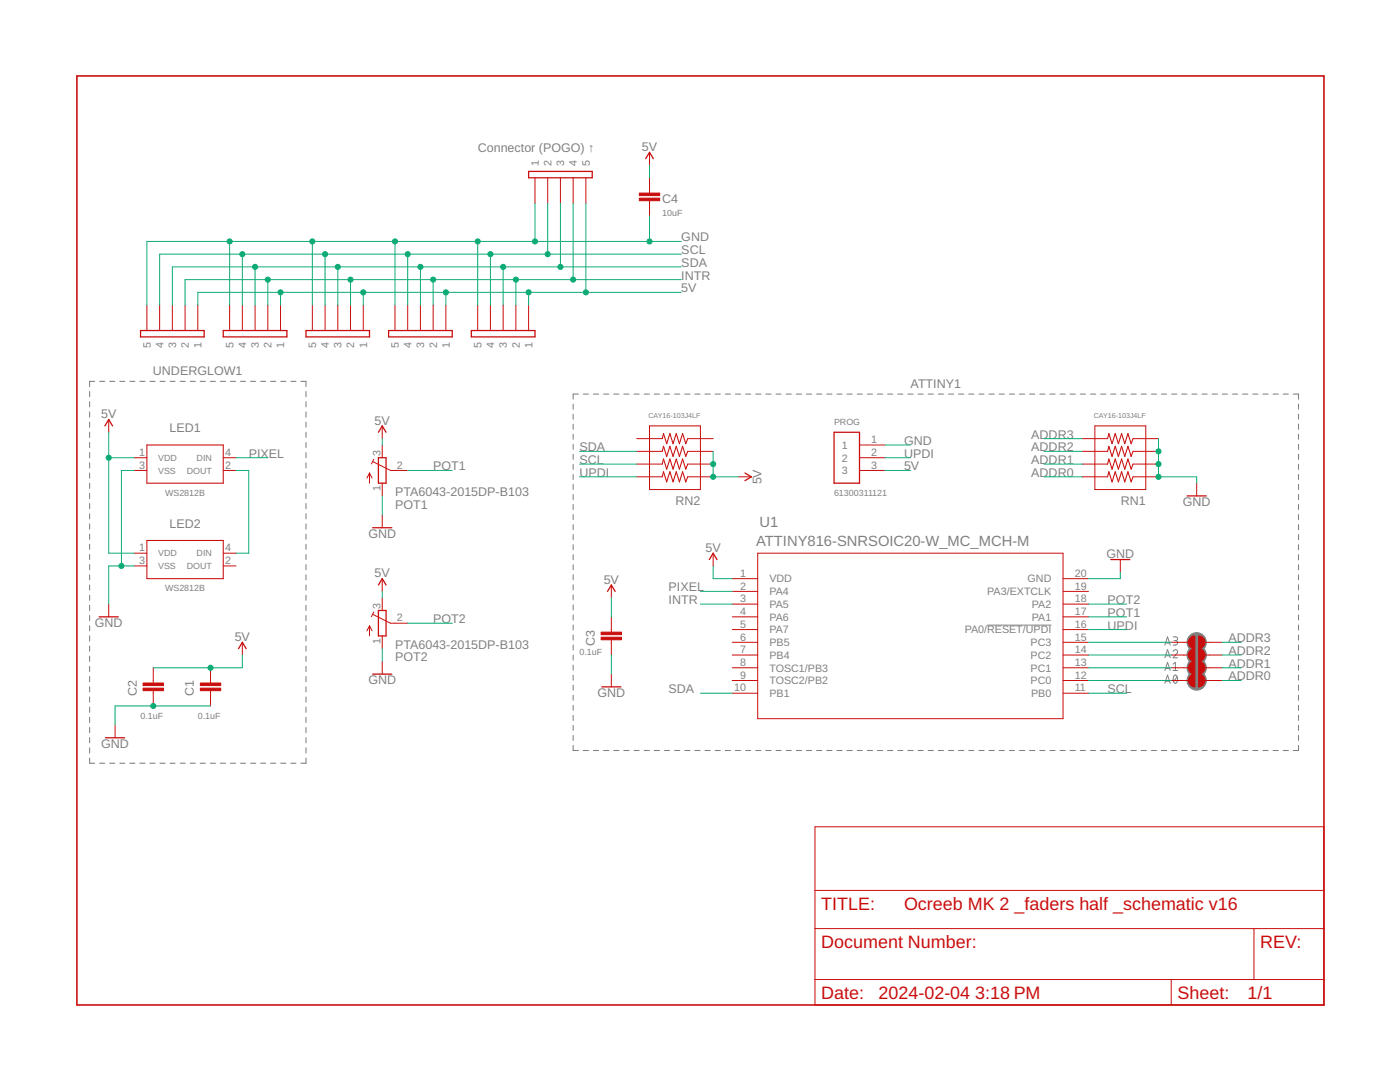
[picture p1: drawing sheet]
<svg xmlns="http://www.w3.org/2000/svg" width="279mm" height="216mm" viewBox="0 0 279 216" stroke-linecap="round" stroke-linejoin="round" font-family="sans-serif">
<g fill="none" stroke="#808080" stroke-width=".21">
<path d="M17.9 78.1v1.1M18.9 76.1h-1v1M19.9 76.1h1M21.9 76.1h1M23.9 76.1h1M25.9 76.1h1M27.9 76.1h1M29.9 76.1h1M31.9 76.1h1.1M34 76.1h.9M36 76.1h1M38 76.1h1"/>
<path d="M40 76.1h1M42 76.1h1M44 76.1h1M46 76.1h1M48 76.1h1M50 76.1h1M52 76.1h1M54 76.1h1M56 76.1h1M58 76.1h1.1M60 76.1h1.1v1M61.1 78.1v1.1"/>
<path d="M115.4 78.6h-1v1.1M116.4 78.6h1M118.4 78.6h1.1M120.5 78.6h1M122.5 78.6h1M124.5 78.6h1M126.5 78.6h1.1M128.6 78.6h1M130.6 78.6h1M132.6 78.6h1M134.6 78.6h1.1M136.7 78.6h1"/>
<path d="M138.7 78.6h1M140.7 78.6h1M142.7 78.6h1M144.8 78.6h1M146.8 78.6h1M148.8 78.6h1M150.8 78.6h1M152.8 78.6h1.1M154.9 78.6h1M156.9 78.6h1M158.9 78.6h1.1M161 78.6h1"/>
<path d="M163 78.6h1M165 78.6h1M167 78.6h1M169 78.6h1.1M171.1 78.6h1M173.1 78.6h1M175.1 78.6h1M177.1 78.6h1.1M179.2 78.6h1M181.2 78.6h1M183.2 78.6h1M185.2 78.6h1.1"/>
<path d="M187.3 78.6h1M189.3 78.6h1M191.3 78.6h1M193.3 78.6h1.1M195.4 78.6h1M197.4 78.6h1M199.4 78.6h1M201.4 78.6h1.1M203.5 78.6h1M205.5 78.6h1M207.5 78.6h1M209.5 78.6h1.1"/>
<path d="M211.6 78.6h1M213.6 78.6h1M215.6 78.6h1M217.6 78.6h1.1M219.6 78.6h1.1M221.7 78.6h1M223.7 78.6h1M225.7 78.6h1.1M227.8 78.6h1M229.8 78.6h1M231.8 78.6h1M233.8 78.6h1"/>
<path d="M235.8 78.6h1.1M237.9 78.6h1M239.9 78.6h1M241.9 78.6h1.1M243.9 78.6h1.1M246 78.6h1M248 78.6h1M250 78.6h1M252.1 78.6h1M254.1 78.6h1M256.1 78.6h1M258.1 78.6h1v1.1"/>
<path d="M17.9 80.2v1M17.9 82.2v1M17.9 84.2v1.1M17.9 86.3v1M17.9 88.3v1M17.9 90.3v1.1M17.9 92.4v1M17.9 94.4v1M17.9 96.4v1.1M17.9 98.4v1.1M61.1 80.2v1M61.1 82.2v1"/>
<path d="M61.1 84.2v1.1M61.1 86.3v1M61.1 88.3v1M61.1 90.3v1.1M61.1 92.4v1M61.1 94.4v1M61.1 96.4v1.1M61.1 98.4v1.1M114.4 80.6v1M114.4 82.7v1M114.4 84.6v1.1M114.4 86.7v1"/>
<path d="M114.4 88.7v1M114.4 90.7v1M114.4 92.7v1M114.4 94.7v1M114.4 96.7v1M114.4 98.7v1M259.1 80.6v1M259.1 82.7v1M259.1 84.6v1.1M259.1 86.7v1M259.1 88.7v1M259.1 90.7v1"/>
<path d="M259.1 92.7v1M259.1 94.7v1M259.1 96.7v1M259.1 98.7v1M17.9 100.5v1M17.9 102.5v1M17.9 104.5v1.1M17.9 106.6v1M17.9 108.6v1M17.9 110.6v1.1M17.9 112.7v1M17.9 114.7v1"/>
<path d="M17.9 116.7v1.1M17.9 118.8v1M61.1 100.5v1M61.1 102.5v1M61.1 104.5v1.1M61.1 106.6v1M61.1 108.6v1M61.1 110.6v1.1M61.1 112.7v1M61.1 114.7v1M61.1 116.7v1.1M61.1 118.8v1"/>
<path d="M114.4 100.7v1M114.4 102.7v1M114.4 104.7v1M114.4 106.7v1M114.4 108.7v1M114.4 110.7v1M114.4 112.7v1M114.4 114.7v1M114.4 116.7v1M114.4 118.7v1M259.1 100.7v1M259.1 102.7v1"/>
<path d="M259.1 104.7v1M259.1 106.7v1M259.1 108.7v1M259.1 110.7v1M259.1 112.7v1M259.1 114.7v1M259.1 116.7v1M259.1 118.7v1M17.9 120.8v1M17.9 122.8v1M17.9 124.8v1.1M17.9 126.9v1"/>
<path d="M17.9 128.9v1M17.9 130.9v1.1M17.9 133v1M17.9 135v1M17.9 137v1.1M17.9 139.1v1M61.1 120.8v1M61.1 122.8v1M61.1 124.8v1.1M61.1 126.9v1M61.1 128.9v1M61.1 130.9v1.1"/>
<path d="M61.1 133v1M61.1 135v1M61.1 137v1.1M61.1 139.1v1M114.4 120.7v1M114.4 122.7v1M114.4 124.7v1M114.4 126.7v1M114.4 128.7v1M114.4 130.7v1M114.4 132.7v1M114.4 134.7v1"/>
<path d="M114.4 136.7v1M114.4 138.7v1M259.1 120.7v1M259.1 122.7v1M259.1 124.7v1M259.1 126.7v1M259.1 128.7v1M259.1 130.7v1M259.1 132.7v1M259.1 134.7v1M259.1 136.7v1M259.1 138.7v1"/>
<path d="M17.9 141.1v1M17.9 143.1v1.1M17.9 145.2v1M17.9 147.2v1M17.9 149.2v1.1M17.9 151.3v1h1M19.9 152.3h1M21.9 152.3h1M23.9 152.3h1M25.9 152.3h1M27.9 152.3h1M29.9 152.3h1"/>
<path d="M31.9 152.3h1.1M34 152.3h.9M36 152.3h1M38 152.3h1M40 152.3h1M42 152.3h1M44 152.3h1M46 152.3h1M48 152.3h1M50 152.3h1M52 152.3h1M54 152.3h1"/>
<path d="M56 152.3h1M58 152.3h1.1M61.1 141.1v1M61.1 143.1v1.1M61.1 145.2v1M61.1 147.2v1M61.1 149.2v1.1M61.1 151.3v1h-1.1M114.4 140.7v1M114.4 142.7v1M114.4 144.7v1M114.4 146.7v1"/>
<path d="M114.4 148.7v1.1h1M116.4 149.8h1M118.4 149.8h1.1M120.5 149.8h1M122.5 149.8h1M124.5 149.8h1M126.5 149.8h1.1M128.6 149.8h1M130.6 149.8h1M132.6 149.8h1M134.6 149.8h1.1M136.7 149.8h1"/>
<path d="M138.7 149.8h1M140.7 149.8h1M142.7 149.8h1M144.8 149.8h1M146.8 149.8h1M148.8 149.8h1M150.8 149.8h1M152.8 149.8h1.1M154.9 149.8h1M156.9 149.8h1M158.9 149.8h1.1M161 149.8h1"/>
<path d="M163 149.8h1M165 149.8h1M167 149.8h1M169 149.8h1.1M171.1 149.8h1M173.1 149.8h1M175.1 149.8h1M177.1 149.8h1.1M179.2 149.8h1M181.2 149.8h1M183.2 149.8h1M185.2 149.8h1.1"/>
<path d="M187.3 149.8h1M189.3 149.8h1M191.3 149.8h1M193.3 149.8h1.1M195.4 149.8h1M197.4 149.8h1M199.4 149.8h1M201.4 149.8h1.1M203.5 149.8h1M205.5 149.8h1M207.5 149.8h1M209.5 149.8h1.1"/>
<path d="M211.6 149.8h1M213.6 149.8h1M215.6 149.8h1M217.6 149.8h1.1M219.6 149.8h1.1M221.7 149.8h1M223.7 149.8h1M225.7 149.8h1.1M227.8 149.8h1M229.8 149.8h1M231.8 149.8h1M233.8 149.8h1"/>
<path d="M235.8 149.8h1.1M237.9 149.8h1M239.9 149.8h1M241.9 149.8h1.1M243.9 149.8h1.1M246 149.8h1M248 149.8h1M250 149.8h1M252.1 149.8h1M254.1 149.8h1M256.1 149.8h1M259.1 140.7v1"/>
<path d="M259.1 142.7v1M259.1 144.7v1M259.1 146.7v1M259.1 148.7v1.1h-1"/>
</g>
<g fill="none" stroke="#808080" stroke-width=".2">
<path d="M197 124.7h12.8M232.5 128.7l.5-1.6 .6 1.6M232.5 131.3l.5-1.7 .6 1.7M232.5 133.8l.5-1.6 .6 1.6M232.5 136.3l.5-1.6 .6 1.6M232.6 128.3h.8M232.6 130.9h.8M232.6 133.4h.8M232.6 135.9h.8M234.1 127.1h.6a.37 .37 0 0 1 .3 .4 .37 .37 0 0 1-.3 .3h-.4M234.1 130a.45 .45 0 0 1 .7-.3 .45 .45 0 0 1 .1 .7l-.8 .9h.9M234.1 132.5l.5-.3v1.6"/>
<path d="M234.1 133.8h.9M234.3 134.8l.3-.1a.97 .97 0 0 1 0 1.6 1 1 0 0 1-.3-1.5zM234.6 127.8a.44 .44 0 0 1 .4 .5 .44 .44 0 0 1-.4 .4h-.5M234.9 135.1l-.7 .9"/>
</g>
<g fill="#808080" stroke="#808080" stroke-width=".2">
<circle cx="238.8" cy="128.2" r="1.93"/>
<circle cx="238.8" cy="130.7" r="1.93"/>
<circle cx="238.8" cy="133.2" r="1.93"/>
<circle cx="238.8" cy="135.8" r="1.93"/>
</g>
<path d="M15.3 15.2h248.9v185.3h-248.9z" fill="none" stroke="#c90d0c" stroke-width=".32"/>
<g fill="none" stroke="#c90d0c" stroke-width=".2">
<path d="M106.8 35.5v5.1M109.3 35.5v5.1M111.8 35.5v5.1M114.4 35.5v5.1M116.9 35.5v5.1M129.6 30.4v2.5M129.6 35.5v3M129.6 40v3.1M29.3 60.9v5.1M31.9 60.9v5.1M34.4 60.9v5.1M36.9 60.9v5.1"/>
<path d="M39.5 60.9v5.1M45.8 60.9v5.1M48.4 60.9v5.1M50.9 60.9v5.1M53.4 60.9v5.1M56 60.9v5.1M62.3 60.9v5.1M64.9 60.9v5.1M67.4 60.9v5.1M70 60.9v5.1M72.5 60.9v5.1M78.8 60.9v5.1"/>
<path d="M81.4 60.9v5.1M83.9 60.9v5.1M86.4 60.9v5.1M89 60.9v5.1M95.3 60.9v5.1M97.9 60.9v5.1M100.4 60.9v5.1M103 60.9v5.1M105.5 60.9v5.1M21.7 83.7v2.6M26.8 93.9h2.5M26.8 91.3h2.5"/>
<path d="M44.6 93.9h2.5M44.6 91.3h2.5M73.7 94.4v2M73.7 94.4l-.5 1M73.7 94.4l.6 1M74.4 92.1l3.5 1.8h3.5M74.6 91.7l-.5 .9M76.3 85v2.5M76.3 88.8v2.5M76.3 96.4v2.6M127.1 95.1h5.1M127.1 92.6h5.1"/>
<path d="M127.1 90.1h5.1M127.1 87.5h5.1M129.6 85h10.2v12.7h-10.2zM137.2 95.1h5.1M137.2 92.6h5.1M137.2 90.1h5.1M137.2 87.5h5.1M147.4 95.1h2.5M171.5 93.9h5.1M171.5 91.3h5.1M171.5 88.8h5.1M216 95.1h5"/>
<path d="M216 92.6h5M216 90.1h5M216 87.5h5M218.5 85h10.2v12.7h-10.2zM226.1 95.1h5.1M226.1 92.6h5.1M226.1 90.1h5.1M226.1 87.5h5.1M238.8 96.4v2.6M26.8 112.9h2.5M26.8 110.4h2.5M44.6 112.9h2.5"/>
<path d="M44.6 110.4h2.5M76.3 102.8v2.5M76.3 115.5v2.5M76.3 119.3v2.5M122 116.7v2.6M142.3 110.4v2.5M146.1 115.5h5.1M146.1 118h5.1M151.2 110.4h61v33h-61zM212.2 115.5h5M212.2 118h5M223.6 111.7v2.5"/>
<path d="M21.7 120.5v2.6M30.6 133.2v3.1M30.6 137.8v3.1M42 133.2v3.1M42 137.8v3.1M48.4 128.2v2.5M73.7 124.9v2M73.7 124.9l-.5 1M73.7 124.9l.6 1M74.4 122.6l3.5 1.8h3.5M74.6 122.1l-.5 1M76.3 126.9v2.5"/>
<path d="M76.3 132v2.5M122 123.1v3M122 127.7v3M122 134.5v2.6M146.1 120.5h5.1M146.1 123.1h5.1M146.1 125.6h5.1M146.1 128.2h5.1M146.1 130.7h5.1M146.1 133.2h5.1M146.1 135.8h5.1M146.1 138.3h5.1"/>
<path d="M212.2 120.5h5M212.2 123.1h5M212.2 125.6h5M212.2 128.2h5M212.2 130.7h5M212.2 133.2h5M212.2 135.8h5M212.2 138.3h5M233.7 128.2h3.5M233.7 130.7h3.5M233.7 133.2h3.5M233.7 135.8h3.5"/>
<path d="M240.5 128.2h3.4M240.5 130.7h3.4M240.5 133.2h3.4M240.5 135.8h3.4M23 144.7v2.5M162.6 165h101.6v35.5h-101.6zM162.6 177.7h101.6M162.6 185.3h101.6M162.6 195.5h101.6M233.7 195.5v5M250.3 185.3v10.2"/>
</g>
<g fill="none" stroke="#c90d0c" stroke-width=".25">
<path d="M105.5 34.2h12.7v1.3h-12.7zM128.9 31.7l.7-1.3 .8 1.3M28 66h12.7v1.2h-12.7zM44.6 66h12.7v1.2h-12.7zM61.1 66h12.6v1.2h-12.6zM77.6 66h12.7v1.2h-12.7zM94.1 66h12.7v1.2h-12.7zM20.9 85l.8-1.3 .8 1.3M75.5 91.3h1.5v5.1h-1.5zM75.5 86.3l.8-1.3 .7 1.3M148.7 94.4l1.2 .7-1.2 .8M166.5 86.3h5v10.1h-5z"/>
<path d="M236.9 99h3.8M74.4 105.3h3.8M75.5 116.7l.8-1.2 .7 1.2M121.2 118l.8-1.3 .8 1.3M141.6 111.7l.7-1.3 .8 1.3M221.7 111.7h3.8M19.8 123.1h3.8M47.6 129.4l.8-1.2 .7 1.2M74.4 134.5h3.8M75.5 121.8h1.5v5.1h-1.5zM120.1 137.1h3.8M21.1 147.2h3.8"/>
</g>
<path d="M29.3 88.8h15.3v7.6h-15.3zM132.2 95.1l.2-1 .7 2.1 .6-2.1 .6 2.1 .7-2.1 .6 2.1 .6-2.1 .7 2.1 .3-1.1M132.2 90.1l.2-1.1 .7 2.1 .6-2.1 .6 2.1 .7-2.1 .6 2.1 .6-2.1 .7 2.1 .3-1M132.2 87.5l.2-1 .7 2 .6-2 .6 2 .7-2 .6 2 .6-2 .7 2 .3-1M132.2 92.6l.2-1 .7 2 .6-2 .6 2 .7-2 .6 2 .6-2 .7 2 .3-1M221 95.1l.3-1 .6 2.1 .7-2.1 .6 2.1 .6-2.1 .7 2.1 .6-2.1 .6 2.1 .4-1.1M221 90.1l.3-1.1 .6 2.1 .7-2.1 .6 2.1 .6-2.1 .7 2.1 .6-2.1 .6 2.1 .4-1M221 87.5l.3-1 .6 2 .7-2 .6 2 .6-2 .7 2 .6-2 .6 2 .4-1M221 92.6l.3-1 .6 2 .7-2 .6 2 .6-2 .7 2 .6-2 .6 2 .4-1M29.3 107.8h15.3v7.7h-15.3z" fill="none" stroke="#c90d0c" stroke-width=".21"/>
<g fill="#c90d0c" stroke="#c90d0c" stroke-width=".2">
<path d="M40 136.3h4v.5h-4z"/>
<path d="M40 137.3h4v.5h-4z"/>
<path d="M28.6 136.3h4v.5h-4z"/>
<path d="M28.6 137.3h4v.5h-4z"/>
<path d="M120 126.1h4v.5h-4z"/>
<path d="M120 127.1h4v.6h-4z"/>
<path d="M127.6 38.5h4.1v.5h-4.1z"/>
<path d="M127.6 39.5h4.1v.5h-4.1z"/>
</g>
<g fill="#c90d0c" stroke="#c90d0c" stroke-width=".2">
<path d="M237.5 127.3l.5-.3 .4-.1v2.5a1.27 1.27 0 0 1-1.1-.7 1.27 1.27 0 0 1 .2-1.4z" fill-rule="evenodd"/>
<path d="M239.2 126.9a1.27 1.27 0 0 1 1.3 1.3 1.27 1.27 0 0 1-1.3 1.2z" fill-rule="evenodd"/>
<path d="M237.5 129.9l.5-.4 .4-.1v2.6a1.27 1.27 0 0 1-1.1-.8 1.27 1.27 0 0 1 .2-1.3z" fill-rule="evenodd"/>
<path d="M239.2 129.4a1.27 1.27 0 0 1 1.3 1.3 1.27 1.27 0 0 1-1.3 1.3z" fill-rule="evenodd"/>
<path d="M237.5 132.4l.5-.4h.4v2.5a1.27 1.27 0 0 1-1.1-.7 1.27 1.27 0 0 1 .2-1.4z" fill-rule="evenodd"/>
<path d="M239.2 132a1.27 1.27 0 0 1 1.3 1.2 1.27 1.27 0 0 1-1.3 1.3z" fill-rule="evenodd"/>
<path d="M237.5 134.9l.5-.3 .4-.1v2.6a1.27 1.27 0 0 1-1.1-.8 1.27 1.27 0 0 1 .2-1.4z" fill-rule="evenodd"/>
<path d="M239.2 134.5a1.27 1.27 0 0 1 1.3 1.3 1.27 1.27 0 0 1-1.3 1.3z" fill-rule="evenodd"/>
</g>
<g fill="none" stroke="#0dab76" stroke-width=".2">
<path d="M129.6 32.9v2.6M45.8 48.2v12.7M48.4 50.7v10.2M50.9 53.3v7.6M53.4 55.8v5.1M56 58.3v2.6M62.3 48.2v12.7M64.9 50.7v10.2M67.4 53.3v7.6M70 55.8v5.1M72.5 58.3v2.6M78.8 48.2v12.7"/>
<path d="M81.4 50.7v10.2M83.9 53.3v7.6M86.4 55.8v5.1M89 58.3v2.6M95.3 48.2v12.7M97.9 50.7v10.2M100.4 53.3v7.6M103 55.8v5.1M105.5 58.3v2.6M106.8 40.6v7.6M109.3 40.6v10.1M111.8 40.6v12.7"/>
<path d="M114.4 40.6v15.2M116.9 40.6v17.7M129.6 43.1v5.1M136 58.3h-96.5v2.6M136 48.2h-106.7v12.7M136 55.8h-99.1v5.1M136 50.7h-104.1v10.2M136 53.3h-101.6v7.6M21.7 86.3v24.1h5.1M21.7 91.3h5.1M26.8 93.9h-2.6v19M47.1 91.3h6.3"/>
<path d="M47.1 93.9h2.5v16.5h-2.5M76.3 87.5v1.3M76.3 99v3.8M81.4 93.9h8.9M115.7 95.1h11.4M115.7 92.6h11.4M115.7 90.1h11.4M142.3 90.1v5h5.1M176.6 91.3h5.1M176.6 93.9h5.1M176.6 88.8h5.1M208.3 95.1h7.7"/>
<path d="M208.3 92.6h7.7M208.3 90.1h7.7M208.3 87.5h7.7M231.2 87.5v7.6h7.6v1.3M26.8 112.9h-5.1v7.6M76.3 118v1.3M122 119.3v3.8M139.8 118h6.3M142.3 112.9v2.6h3.8M223.6 114.2v1.3h-6.4M48.4 130.7v2.5h-17.8M76.3 129.4v2.6"/>
<path d="M81.4 124.4h8.9M122 130.7v3.8M139.8 120.5h6.3M139.8 138.3h6.3M217.2 133.2h16.5M217.2 120.5h7.7M217.2 138.3h7.7M217.2 125.6h7.7M217.2 135.8h16.5M217.2 128.2h16.5M217.2 123.1h7.7M217.2 130.7h16.5"/>
<path d="M243.9 133.2h3.8M243.9 135.8h3.8M243.9 128.2h3.8M243.9 130.7h3.8M42 140.9h-19v3.8"/>
</g>
<g fill="#0dab76" stroke="#0dab76" stroke-width=".2">
<circle cx="56" cy="58.3" r=".51"/>
<circle cx="72.5" cy="58.3" r=".51"/>
<circle cx="89" cy="58.3" r=".51"/>
<circle cx="105.5" cy="58.3" r=".51"/>
<circle cx="116.9" cy="58.3" r=".51"/>
<circle cx="21.7" cy="91.3" r=".51"/>
<circle cx="42" cy="133.2" r=".51"/>
<circle cx="142.3" cy="92.6" r=".51"/>
<circle cx="142.3" cy="95.1" r=".51"/>
<circle cx="45.8" cy="48.2" r=".51"/>
<circle cx="62.3" cy="48.2" r=".51"/>
<circle cx="78.8" cy="48.2" r=".51"/>
<circle cx="95.3" cy="48.2" r=".51"/>
<circle cx="106.8" cy="48.2" r=".51"/>
<circle cx="129.6" cy="48.2" r=".51"/>
<circle cx="30.6" cy="140.9" r=".51"/>
<circle cx="24.2" cy="112.9" r=".51"/>
<circle cx="231.2" cy="92.6" r=".51"/>
<circle cx="231.2" cy="90.1" r=".51"/>
<circle cx="231.2" cy="95.1" r=".51"/>
<circle cx="53.4" cy="55.8" r=".51"/>
<circle cx="70" cy="55.8" r=".51"/>
<circle cx="86.4" cy="55.8" r=".51"/>
<circle cx="103" cy="55.8" r=".51"/>
<circle cx="114.4" cy="55.8" r=".51"/>
<circle cx="48.4" cy="50.7" r=".51"/>
<circle cx="64.9" cy="50.7" r=".51"/>
<circle cx="81.4" cy="50.7" r=".51"/>
<circle cx="97.9" cy="50.7" r=".51"/>
<circle cx="109.3" cy="50.7" r=".51"/>
<circle cx="50.9" cy="53.3" r=".51"/>
<circle cx="67.4" cy="53.3" r=".51"/>
<circle cx="83.9" cy="53.3" r=".51"/>
<circle cx="100.4" cy="53.3" r=".51"/>
<circle cx="111.8" cy="53.3" r=".51"/>
</g>
<g font-size="3.6" fill="#c90d0c">
<text x="163.9" y="181.5">TITLE:</text>
<text x="180.4" y="181.5">Ocreeb MK 2 _faders half _schematic v16</text>
<text x="163.9" y="189.1">Document Number:</text>
<text x="251.5" y="189.1">REV:</text>
<text x="163.9" y="199.3">Date:</text>
<text x="175.3" y="199.3">2024-02-04</text>
<text x="194.6" y="199.3">3:18 PM</text>
<text x="235" y="199.3">Sheet:</text>
<text x="249" y="199.3">1/1</text>
</g>
<g font-size="2.9" fill="#808080">
<text x="151.6" y="105.1">U1</text>
<text x="150.9" y="108.9">ATTINY816-SNRSOIC20-W_MC_MCH-M</text>
</g>
<g font-size="2.5" fill="#808080">
<text x="95.3" y="30.4">Connector (POGO) ↑</text>
<text x="128.1" y="30.1">5V</text>
<text x="132.2" y="40.6">C4</text>
<text x="136" y="48.2">GND</text>
<text x="136" y="50.7">SCL</text>
<text x="136" y="53.2">SDA</text>
<text x="136" y="58.3">5V</text>
<text x="136" y="55.8">INTR</text>
<text x="30.5" y="74.8">UNDERGLOW1</text>
<text x="181.7" y="77.4">ATTINY1</text>
<text x="20.2" y="83.5">5V</text>
<text x="33.8" y="86.3">LED1</text>
<text x="74.8" y="84.7">5V</text>
<text x="180.4" y="88.8">GND</text>
<text x="205.8" y="87.5">ADDR3</text>
<text x="49.6" y="91.3">PIXEL</text>
<text x="86.5" y="93.9">POT1</text>
<text x="115.7" y="92.6">SCL</text>
<text x="115.7" y="90.1">SDA</text>
<text x="115.7" y="95.1">UPDI</text>
<text x="180.4" y="93.9">5V</text>
<text x="180.4" y="91.3">UPDI</text>
<text x="205.8" y="95.1">ADDR0</text>
<text x="205.8" y="92.6">ADDR1</text>
<text x="205.8" y="90.1">ADDR2</text>
<text x="78.8" y="99">PTA6043-2015DP-B103</text>
<text x="78.8" y="101.5">POT1</text>
<text x="134.8" y="100.7">RN2</text>
<text x="152" y="96.7" transform="rotate(-90 152 96.7)">5V</text>
<text x="223.7" y="100.7">RN1</text>
<text x="236.1" y="101">GND</text>
<text x="33.8" y="105.3">LED2</text>
<text x="73.5" y="107.3">GND</text>
<text x="140.8" y="110.1">5V</text>
<text x="220.8" y="111.4">GND</text>
<text x="74.8" y="115.2">5V</text>
<text x="120.5" y="116.5">5V</text>
<text x="133.4" y="118">PIXEL</text>
<text x="18.9" y="125.1">GND</text>
<text x="86.5" y="124.4">POT2</text>
<text x="133.4" y="120.5">INTR</text>
<text x="221" y="125.6">UPDI</text>
<text x="221" y="120.5">POT2</text>
<text x="221" y="123.1">POT1</text>
<text x="46.8" y="127.9">5V</text>
<text x="78.8" y="129.4">PTA6043-2015DP-B103</text>
<text x="78.8" y="132">POT2</text>
<text x="118.7" y="128.8" transform="rotate(-90 118.7 128.8)">C3</text>
<text x="245.2" y="130.7">ADDR2</text>
<text x="245.2" y="128.2">ADDR3</text>
<text x="73.5" y="136.5">GND</text>
<text x="245.2" y="135.8">ADDR0</text>
<text x="245.2" y="133.2">ADDR1</text>
<text x="27.3" y="139" transform="rotate(-90 27.3 139)">C2</text>
<text x="38.7" y="139" transform="rotate(-90 38.7 139)">C1</text>
<text x="119.2" y="139.1">GND</text>
<text x="133.4" y="138.3">SDA</text>
<text x="221" y="138.3">SCL</text>
<text x="20.2" y="149.2">GND</text>
</g>
<g font-size="2.1" fill="#808080">
<text x="107.5" y="33.1" transform="rotate(-90 107.5 33.1)">1</text>
<text x="110.1" y="33.1" transform="rotate(-90 110.1 33.1)">2</text>
<text x="112.6" y="33.1" transform="rotate(-90 112.6 33.1)">3</text>
<text x="115.1" y="33.1" transform="rotate(-90 115.1 33.1)">4</text>
<text x="117.7" y="33.1" transform="rotate(-90 117.7 33.1)">5</text>
<text x="30.1" y="69.5" transform="rotate(-90 30.1 69.5)">5</text>
<text x="32.6" y="69.5" transform="rotate(-90 32.6 69.5)">4</text>
<text x="35.2" y="69.5" transform="rotate(-90 35.2 69.5)">3</text>
<text x="37.7" y="69.5" transform="rotate(-90 37.7 69.5)">2</text>
<text x="40.2" y="69.5" transform="rotate(-90 40.2 69.5)">1</text>
<text x="46.6" y="69.5" transform="rotate(-90 46.6 69.5)">5</text>
<text x="49.1" y="69.5" transform="rotate(-90 49.1 69.5)">4</text>
<text x="51.7" y="69.5" transform="rotate(-90 51.7 69.5)">3</text>
<text x="54.2" y="69.5" transform="rotate(-90 54.2 69.5)">2</text>
<text x="56.7" y="69.5" transform="rotate(-90 56.7 69.5)">1</text>
<text x="63.1" y="69.5" transform="rotate(-90 63.1 69.5)">5</text>
<text x="65.6" y="69.5" transform="rotate(-90 65.6 69.5)">4</text>
<text x="68.2" y="69.5" transform="rotate(-90 68.2 69.5)">3</text>
<text x="70.7" y="69.5" transform="rotate(-90 70.7 69.5)">2</text>
<text x="73.2" y="69.5" transform="rotate(-90 73.2 69.5)">1</text>
<text x="79.6" y="69.5" transform="rotate(-90 79.6 69.5)">5</text>
<text x="82.1" y="69.5" transform="rotate(-90 82.1 69.5)">4</text>
<text x="84.7" y="69.5" transform="rotate(-90 84.7 69.5)">3</text>
<text x="87.2" y="69.5" transform="rotate(-90 87.2 69.5)">2</text>
<text x="89.8" y="69.5" transform="rotate(-90 89.8 69.5)">1</text>
<text x="96.1" y="69.5" transform="rotate(-90 96.1 69.5)">5</text>
<text x="98.6" y="69.5" transform="rotate(-90 98.6 69.5)">4</text>
<text x="101.2" y="69.5" transform="rotate(-90 101.2 69.5)">3</text>
<text x="103.7" y="69.5" transform="rotate(-90 103.7 69.5)">2</text>
<text x="106.3" y="69.5" transform="rotate(-90 106.3 69.5)">1</text>
<text x="168" y="89.6">1</text>
<text x="173.9" y="88.4">1</text>
<text x="27.8" y="91">1</text>
<text x="27.8" y="93.5">3</text>
<text x="44.9" y="93.5">2</text>
<text x="44.9" y="91">4</text>
<text x="75.9" y="91" transform="rotate(-90 75.9 91)">3</text>
<text x="79.2" y="93.5">2</text>
<text x="168" y="92.1">2</text>
<text x="168" y="94.6">3</text>
<text x="173.9" y="91">2</text>
<text x="173.9" y="93.5">3</text>
<text x="75.9" y="98" transform="rotate(-90 75.9 98)">1</text>
<text x="27.8" y="110">1</text>
<text x="27.8" y="112.6">3</text>
<text x="44.9" y="112.6">2</text>
<text x="44.9" y="110">4</text>
<text x="147.7" y="115.1">1</text>
<text x="147.7" y="117.6">2</text>
<text x="153.5" y="116.2">VDD</text>
<text x="153.5" y="118.8">PA4</text>
<text x="197" y="118.8">PA3/EXTCLK</text>
<text x="205.1" y="116.2">GND</text>
<text x="214.5" y="117.6">19</text>
<text x="214.5" y="115.1">20</text>
<text x="75.9" y="121.5" transform="rotate(-90 75.9 121.5)">3</text>
<text x="79.2" y="124">2</text>
<text x="147.7" y="120.2">3</text>
<text x="147.7" y="122.7">4</text>
<text x="147.7" y="125.3">5</text>
<text x="153.5" y="121.3">PA5</text>
<text x="153.5" y="123.8">PA6</text>
<text x="205.9" y="123.8">PA1</text>
<text x="205.9" y="121.3">PA2</text>
<text x="214.5" y="125.3">16</text>
<text x="214.5" y="122.7">17</text>
<text x="214.5" y="120.2">18</text>
<text x="75.9" y="128.4" transform="rotate(-90 75.9 128.4)">1</text>
<text x="147.7" y="127.8">6</text>
<text x="147.7" y="130.3">7</text>
<text x="153.5" y="126.4">PA7</text>
<text x="153.5" y="128.9">PB5</text>
<text x="153.5" y="131.5">PB4</text>
<text x="192.5" y="126.4">PA0/RESET/UPDI</text>
<text x="205.7" y="131.5">PC2</text>
<text x="205.7" y="128.9">PC3</text>
<text x="214.5" y="130.3">14</text>
<text x="214.5" y="127.8">15</text>
<text x="146.5" y="138">10</text>
<text x="147.7" y="132.9">8</text>
<text x="147.7" y="135.4">9</text>
<text x="153.5" y="134">TOSC1/PB3</text>
<text x="153.5" y="136.5">TOSC2/PB2</text>
<text x="205.7" y="136.5">PC0</text>
<text x="205.7" y="134">PC1</text>
<text x="214.5" y="138">11</text>
<text x="214.5" y="135.4">12</text>
<text x="214.5" y="132.9">13</text>
<text x="153.5" y="139.1">PB1</text>
<text x="205.8" y="139.1">PB0</text>
</g>
<g font-size="1.8" fill="#808080">
<text x="132.2" y="43.1">10uF</text>
<text x="166.4" y="84.7">PROG</text>
<text x="31.5" y="92">VDD</text>
<text x="31.5" y="94.5">VSS</text>
<text x="37.3" y="94.5">DOUT</text>
<text x="39.2" y="92">DIN</text>
<text x="32.9" y="99">WS2812B</text>
<text x="166.4" y="99">61300311121</text>
<text x="31.5" y="111">VDD</text>
<text x="31.5" y="113.6">VSS</text>
<text x="37.3" y="113.6">DOUT</text>
<text x="39.2" y="111">DIN</text>
<text x="32.9" y="118">WS2812B</text>
<text x="115.7" y="130.7">0.1uF</text>
<text x="28" y="143.4">0.1uF</text>
<text x="39.5" y="143.4">0.1uF</text>
</g>
<g font-size="1.4" fill="#808080">
<text x="129.4" y="83.5">CAY16-103J4LF</text>
<text x="218.3" y="83.5">CAY16-103J4LF</text>
</g>
</svg>
